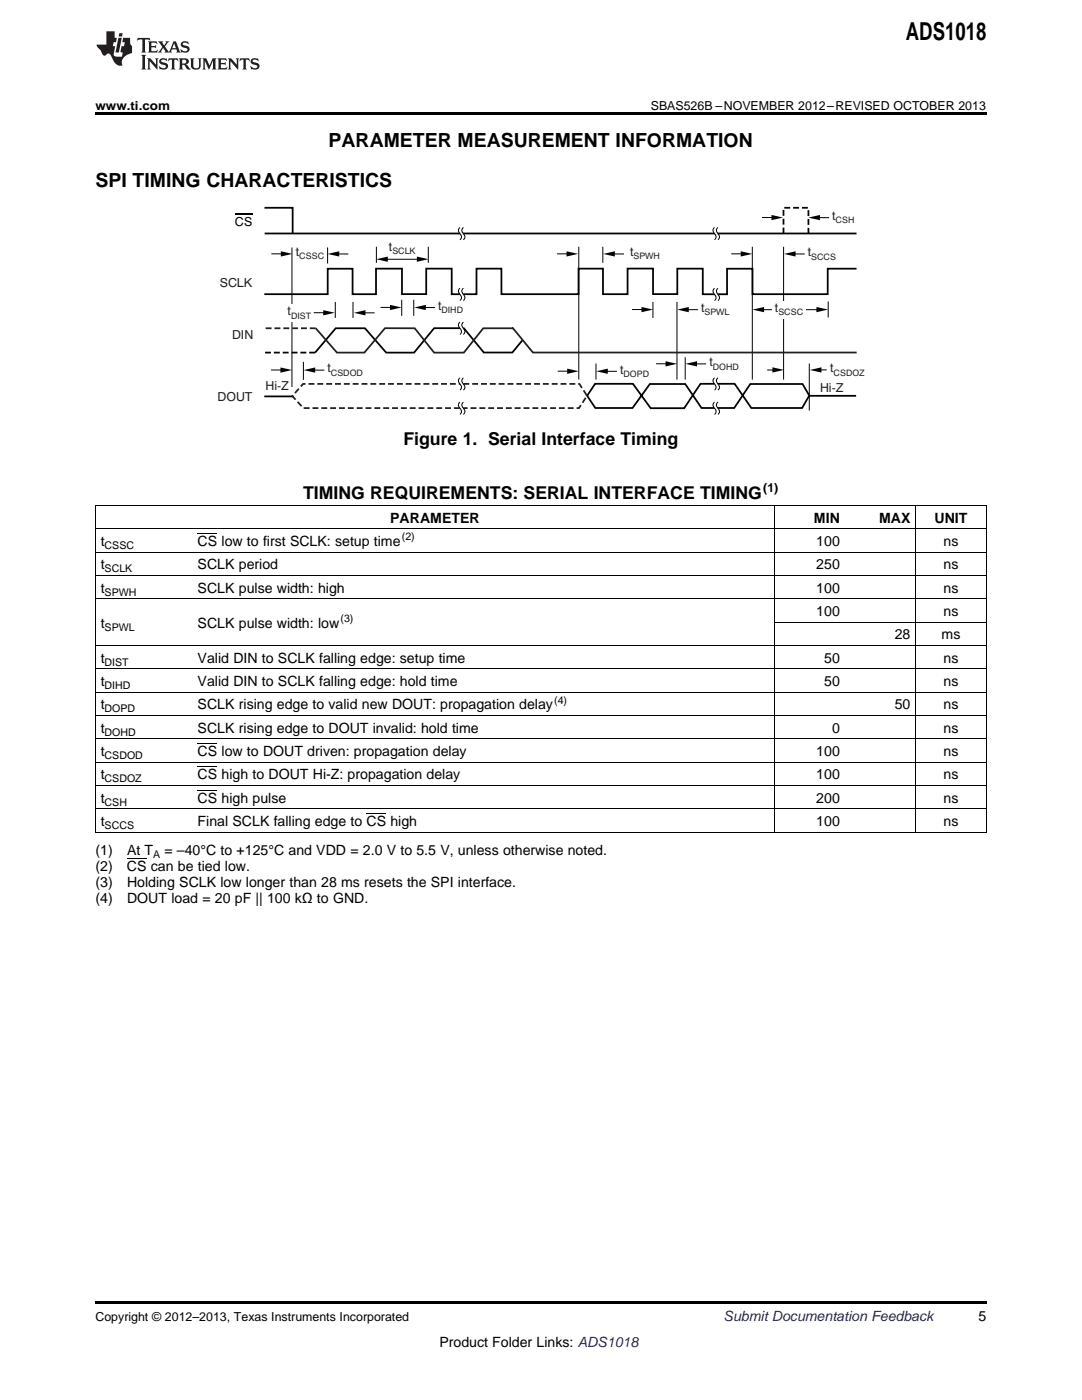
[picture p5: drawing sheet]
<svg xmlns="http://www.w3.org/2000/svg" width="216mm" height="279mm" viewBox="0 0 216 279" stroke-linecap="round" stroke-linejoin="round" font-family="sans-serif">
<path d="M19 166.1h.2zM112.2 166.1h.1zM154.5 166.1h.1zM168.6 166.1h.1zM182.6 166.1h.1zM196.7 166.1h.1zM19 259.7h177.8v.5h-177.8z" fill="#000"/>
<g fill="none" stroke="#000" stroke-width=".2">
<path d="M19 119.5h177.8M19 114.8h177.8M19 110.2h177.8M19 105.5h177.8M19 100.9h177.8M19.1 100.9v65.2M154.5 100.9v65.2M182.7 100.9v65.2M196.8 100.9v65.2M19 138.1h177.8M19 133.5h177.8M19 128.8h177.8"/>
<path d="M154.6 124.2h42.2M19 156.8h177.8M19 152.1h177.8M19 147.4h177.8M19 142.8h177.8M19 166.1h177.8M19 161.4h177.8"/>
</g>
<path d="M46.9 42.7h3.5" fill="none" stroke="#010202" stroke-width=".25"/>
<path d="M52.7 58.7h12.7v-5.1h5v5.1h4.6v-5.1h5.2v5.1h4.8v-5.1h5.1v5.1h1.7M52.8 41.5h5.6v5.1M52.8 46.6h118.1M170.9 53.6h-5.7v5.1h-15v-5.1h-5.1v5.1h-4.9v-5.1h-5.1v5.1h-4.8v-5.1h-5.1v5.1h-4.9v-5.1h-4.9v5.1h-15.3v-5.1h-5v5.1h-2.7M52.7 79.1h5.7M91.8 65.5h-5.2l-4 4.9h-5.5l-4.3-4.9h-5.8l-4.1 4.9M92.4 65.5l4.1 4.9h5.7l2.1-2.6M142.6 76.6h-2.8l-3.3 4.9h-6.7l-3.5-4.9h-7.6l-1.5 2.4 1.6 2.4h7.4l3.5-4.8h7l3.3 4.8h6.5l3.2-4.8h10.4l1.3 2.3M143.2 76.6h3.4l3.3 4.8h10.2l1.3-2.4h9.4" fill="none" stroke="#010202" stroke-width=".35"/>
<path d="M156.3 46.6v-5.1h5v5.1M62.9 70.4h-10.1" fill="none" stroke="#010202" stroke-width=".35" stroke-dasharray="1.2 .6" stroke-linecap="butt"/>
<path d="M54.1 50.7h2.9" fill="none" stroke="#010202" stroke-width=".2"/>
<path d="M56 50.1l2.4 .6-2.4 .5z" fill="#010202"/>
<path d="M111.2 50.7h2.8" fill="none" stroke="#010202" stroke-width=".2"/>
<path d="M113.1 50.1l2.3 .6-2.4 .5z" fill="#010202"/>
<path d="M66.8 50.7h2.7" fill="none" stroke="#010202" stroke-width=".2"/>
<path d="M65.4 50.7l2.3-.6v1.1z" fill="#010202"/>
<path d="M62.6 62.4h2.8" fill="none" stroke="#010202" stroke-width=".2"/>
<path d="M64.5 61.9l2.3 .5-2.3 .5z" fill="#010202"/>
<path d="M72 62.4h2.7" fill="none" stroke="#010202" stroke-width=".2"/>
<path d="M70.6 62.4l2.3-.5v1z" fill="#010202"/>
<path d="M75.9 61.4h2.8" fill="none" stroke="#010202" stroke-width=".2"/>
<path d="M77.8 60.8l2.3 .6-2.3 .5z" fill="#010202"/>
<path d="M84 61.4h2.8" fill="none" stroke="#010202" stroke-width=".2"/>
<path d="M82.7 61.4l2.3-.6v1.1z" fill="#010202"/>
<path d="M126.1 61.8h2.8" fill="none" stroke="#010202" stroke-width=".2"/>
<path d="M128 61.3l2.3 .5-2.3 .5z" fill="#010202"/>
<path d="M136.5 61.8h2.8" fill="none" stroke="#010202" stroke-width=".2"/>
<path d="M135.1 61.8l2.3-.5v1z" fill="#010202"/>
<path d="M153.1 73.8h1.9" fill="none" stroke="#010202" stroke-width=".2"/>
<path d="M154.1 73.3l2.3 .5-2.3 .6z" fill="#010202"/>
<path d="M130.9 72.6h2.8" fill="none" stroke="#010202" stroke-width=".2"/>
<path d="M132.8 72.1l2.3 .5-2.3 .5z" fill="#010202"/>
<path d="M111.3 74.1h2.8" fill="none" stroke="#010202" stroke-width=".2"/>
<path d="M113.2 73.6l2.3 .5-2.3 .5z" fill="#010202"/>
<path d="M138.2 72.6h2.7" fill="none" stroke="#010202" stroke-width=".2"/>
<path d="M136.8 72.6l2.3-.5v1z" fill="#010202"/>
<path d="M120.4 74.1h2.7" fill="none" stroke="#010202" stroke-width=".2"/>
<path d="M119 74.1l2.3-.5v1z" fill="#010202"/>
<path d="M151.5 61.8h11.8" fill="none" stroke="#010202" stroke-width=".2"/>
<g fill="#010202">
<path d="M162.9 61.3l2.3 .5-2.3 .5z"/>
<path d="M150.1 61.8l2.4-.5v1z"/>
</g>
<path d="M121.8 50.7h2.7" fill="none" stroke="#010202" stroke-width=".2"/>
<path d="M120.4 50.7l2.3-.6v1.1z" fill="#010202"/>
<path d="M145.9 50.7h2.8" fill="none" stroke="#010202" stroke-width=".2"/>
<path d="M147.8 50.1l2.3 .6-2.3 .5z" fill="#010202"/>
<path d="M157.8 50.7h2.8" fill="none" stroke="#010202" stroke-width=".2"/>
<path d="M156.4 50.7l2.4-.6-.1 1.1z" fill="#010202"/>
<path d="M76.7 51.7h7.1" fill="none" stroke="#010202" stroke-width=".2"/>
<g fill="#010202">
<path d="M83.2 51.2l2.3 .5-2.3 .6z"/>
<path d="M75.1 51.7l2.3-.5v1.1z"/>
</g>
<g fill="none" stroke="#010202" stroke-width=".2">
<path d="M58.3 49.4v27.8M65.4 49.4v3.2M75.1 49.2v3.3M80.2 59.8v3.2M82.6 59.8v3.2M85.5 49.2v3.3M115.5 49.2v26.6M120.3 49.2v3.3M150.1 49.2v26.6M156.4 49.2v26.6M66.9 60.3v3.2M70.4 60.3v3.2"/>
<path d="M118.9 72.6v3.2M130.3 60.3v3.2M135.1 60.3v15.5M136.7 71.3v4.5M161.5 72.6v9.3M165.3 60.2v3.2"/>
</g>
<path d="M91.6 46.4h.7l.3 .4h-.7z" fill-rule="evenodd" fill="#fff"/>
<path d="M91.8 45.4a.76 .76 0 0 0 0 1.2 .76 .76 0 0 1 0 1.3M91.8 57.5a.76 .76 0 0 0 0 1.2 .76 .76 0 0 1 0 1.3M92.5 45.4a.76 .76 0 0 0 0 1.2 .76 .76 0 0 1 0 1.3M92.5 57.5a.76 .76 0 0 0 0 1.2 .76 .76 0 0 1 0 1.3M91.8 64.3a.76 .76 0 0 0 0 1.2 .76 .76 0 0 1 0 1.3M92.5 64.3a.76 .76 0 0 0 0 1.2 .76 .76 0 0 1 0 1.3" fill="none" stroke="#010202" stroke-width=".2"/>
<path d="M143 75.5h.7l.3 .5h-.6z" fill-rule="evenodd" fill="#fff"/>
<path d="M142.6 75.4a.76 .76 0 0 0 0 1.2 .76 .76 0 0 1 0 1.3M143.3 75.4a.76 .76 0 0 0 0 1.2 .76 .76 0 0 1 0 1.3" fill="none" stroke="#010202" stroke-width=".2"/>
<path d="M142.4 81.2h.7l.3 .5h-.7z" fill-rule="evenodd" fill="#fff"/>
<path d="M142.6 80.2a.76 .76 0 0 0 0 1.3 .76 .76 0 0 1 0 1.2M143.3 80.2a.76 .76 0 0 0 0 1.3 .76 .76 0 0 1 0 1.2" fill="none" stroke="#010202" stroke-width=".2"/>
<path d="M142.4 58.5h.7l.3 .5h-.7z" fill-rule="evenodd" fill="#fff"/>
<path d="M142.6 57.5a.76 .76 0 0 0 0 1.3 .76 .76 0 0 1 0 1.2M143.3 57.5a.76 .76 0 0 0 0 1.3 .76 .76 0 0 1 0 1.2" fill="none" stroke="#010202" stroke-width=".2"/>
<path d="M142.4 46.3h.7l.3 .5h-.7z" fill-rule="evenodd" fill="#fff"/>
<path d="M142.6 45.4a.76 .76 0 0 0 0 1.2 .76 .76 0 0 1 0 1.3M143.3 45.4a.76 .76 0 0 0 0 1.2 .76 .76 0 0 1 0 1.3" fill="none" stroke="#010202" stroke-width=".2"/>
<path d="M92.5 76.6h23.1l1.5 2.4-1.6 2.4h-23.1M91.8 81.4h-31.3l-2.2-2.4 2.2-2.4h31.3" fill="none" stroke="#231f20" stroke-width=".35" stroke-dasharray="1.2 .6" stroke-linecap="butt"/>
<path d="M154 60.1h6.8v3.4h-6.8z" fill-rule="evenodd" fill="#fff"/>
<path d="M152.1 43.4h2.8" fill="none" stroke="#010202" stroke-width=".2"/>
<path d="M153.9 42.9l2.4 .5-2.4 .5z" fill="#010202"/>
<path d="M162.7 43.4h2.7" fill="none" stroke="#010202" stroke-width=".2"/>
<path d="M161.3 43.4l2.3-.5v1z" fill="#010202"/>
<path d="M54.1 73.8h2.8M60.5 72.2v3.6" fill="none" stroke="#010202" stroke-width=".2"/>
<path d="M56 73.3l2.3 .5-2.4 .6z" fill="#010202"/>
<path d="M62 73.9h2.7" fill="none" stroke="#010202" stroke-width=".2"/>
<path d="M60.6 73.9l2.3-.6v1.1z" fill="#010202"/>
<path d="M56.7 60.6h4.4v3.6h-4.4z" fill-rule="evenodd" fill="#fff"/>
<path d="M63 65.5l4.2 4.9h5.5l4.1-4.9h5.9l3.9 4.9h6l3.8-4.9h6h-.2l4.1 4.9h64.6" fill="none" stroke="#231f20" stroke-width=".35"/>
<path d="M63 65.5h-10.1" fill="none" stroke="#231f20" stroke-width=".35" stroke-dasharray="1.2 .6" stroke-linecap="butt"/>
<path d="M163.1 73.8h1.9" fill="none" stroke="#010202" stroke-width=".2"/>
<path d="M161.6 73.8l2.3-.5v1.1z" fill="#010202"/>
<path d="M91.8 75.4a.76 .76 0 0 0 0 1.2 .76 .76 0 0 1 0 1.3M92.5 75.4a.76 .76 0 0 0 0 1.2 .76 .76 0 0 1 0 1.3M91.8 80.2a.76 .76 0 0 0 0 1.3 .76 .76 0 0 1 0 1.2M92.5 80.2a.76 .76 0 0 0 0 1.3 .76 .76 0 0 1 0 1.2" fill="none" stroke="#010202" stroke-width=".2"/>
<path d="M19 22.5h177.8v.5h-177.8z" fill="#000"/>
<g fill="#231f20">
<path d="M27.5 7.6l-.1 .5 .4-.2h.6v.1v2.1l-.2 .4h1l-.3-.4v-2.1l.1-.1h.5l.5 .2-.2-.5zM29.5 8.3l.2 .3v1.5l-.2 .4h1.8l.2-.6a1.04 1.04 0 0 1-1.3 .2v-.7h.6l.3 .2v-.6l-.3 .2h-.6v-.6l.8-.1 .4 .3-.2-.5zM31.5 8.3l.9 1.1-.9 1.1h.8l-.2-.2 .5-.7 .4 .7-.2 .2h1.5l-.1-.2 .1-.4h.9l.1 .4-.2 .2h1l-.3-.3-.7-1.9h-.5l-.9 2-.8-1 .9-1h-.8l.1 .3-.3 .5-.4-.6 .2-.2zM34.7 8.6l.4 1h-.7zM36.3 8.4a.63 .63 0 0 0-.2 .7 .63 .63 0 0 0 .6 .4l.6 .2 .1 .2a.75 .75 0 0 1-.7 .4 .75 .75 0 0 1-.6-.5l.1 .7 .1-.1a1.11 1.11 0 0 0 1.5-.6 1.13 1.13 0 0 0-1.2-.8l-.1-.4a1.04 1.04 0 0 1 1.2 .2l-.2-.5-.1 .1-.5-.2zM28.2 10.9l.2 .4v2.2l-.2 .4h1l-.3-.4v-2.2l.3-.4zM29.3 11.6l.3 .4v1.5l-.3 .4h.8l-.2-.4v-1.3l1.5 1.7v-1.9l.2-.4h-.7l.2 .4v.9l-1.1-1.3zM32 11.8a.62 .62 0 0 0-.2 .7 .62 .62 0 0 0 .6 .4l.6 .1 .1 .3a.76 .76 0 0 1-.7 .3 .76 .76 0 0 1-.6-.4l.1 .7 .1-.1a1.11 1.11 0 0 0 1.5-.6 1.13 1.13 0 0 0-1.2-.8l-.1-.4a1.04 1.04 0 0 1 1.2 .2l-.2-.6-.1 .1-.5-.1zM33.7 11.6l-.2 .6a.61 .61 0 0 1 .8-.3v1.6l-.2 .4h.9l-.2-.4v-1.6a.63 .63 0 0 1 .8 .3l-.2-.6zM35.6 11.6l.3 .4v1.5l-.3 .4h1l-.2-.2v-.8l.5 .2a.76 .76 0 0 0 1.2 .7l-1-1a.58 .58 0 0 0 .6-.5 .58 .58 0 0 0-.5-.6zM36.4 11.9h.1a.45 .45 0 0 1 .5 .1 .45 .45 0 0 1 .1 .5l-.7 .2zM37.9 11.6l.2 .2a2.17 2.17 0 0 0 .3 1.9 .99 .99 0 0 0 1.6-.6v-1.1l.2-.4h-.7l.2 .2a1.92 1.92 0 0 1-.2 1.8 .6 .6 0 0 1-.9-.5v-1.1l.2-.4zM40.4 11.6l.2 .4v1.5l-.2 .4h.7l-.2-.4v-1.4l.8 1.8 .8-1.8v1.4l-.2 .4h.9l-.2-.4v-1.5l.2-.4h-.8l-.6 1.5-.6-1.5zM43.4 11.6l.2 .4v1.5l-.2 .4h1.8l.2-.6a1.04 1.04 0 0 1-1.3 .1v-.6h.5l.4 .2v-.6l-.4 .2h-.5v-.7h.8l.3 .3-.1-.6zM45.5 11.6l.2 .4v1.5l-.2 .4h.7l-.2-.4v-1.3l1.5 1.7v-1.9l.2-.4h-.7l.2 .4v.9l-1.1-1.3zM47.9 11.6l-.1 .6a.61 .61 0 0 1 .8-.3v1.6l-.3 .4h1l-.3-.4 .1-1.6a.63 .63 0 0 1 .7 .3l-.1-.6zM50.2 11.8a.62 .62 0 0 0-.2 .7 .62 .62 0 0 0 .6 .4l.6 .1 .2 .3a.76 .76 0 0 1-.8 .3 .76 .76 0 0 1-.6-.4l.1 .7 .2-.1a1.11 1.11 0 0 0 1.5-.6 1.13 1.13 0 0 0-1.3-.8l-.1-.4a1.04 1.04 0 0 1 1.2 .2l-.1-.6-.2 .1-.5-.1z"/>
<path d="M21.2 6.3v2.6h-1.9l.1 .4 .7 .9a.91 .91 0 0 0 1 .8 .56 .56 0 0 1 .5-.3 .56 .56 0 0 1 .5 .3l.4 .8a1.53 1.53 0 0 0 1.9 1.2 1.54 1.54 0 0 1 1-2.1l.9-.3v-1.4a1.52 1.52 0 0 1-.3-1.6h-1.4l-.2 .8h.5l-.2 .8h-.4l-.2 1v.2l.4 .1-.2 .8a1.93 1.93 0 0 1-1.6-.3l.3-1.8h-.5l.2-.8h.4l.2-.8h-.4v-1.3zM23.6 7.6l-.6 2.9h.7l.6-2.9zM23.8 6.6l-.1 .7h.6l.2-.7z"/>
</g>
<path d="M39.4 106.5h4M39.4 157.7h4M39.4 153.1h4M39.4 148.4h4M25.3 171.4h3.9M73.1 162.4h3.9" fill="none" stroke="#000" stroke-width=".2"/>
<text font-size="4.9" x="180.8" y="7.9">ADS1018</text>
<g font-size="3.9">
<text x="65.6" y="29.3">PARAMETER MEASUREMENT INFORMATION</text>
<text x="19" y="37.4">SPI TIMING CHARACTERISTICS</text>
</g>
<g font-size="3.5">
<text x="80.5" y="88.7">Figure 1. Serial Interface Timing</text>
<text x="60.5" y="99.7">TIMING REQUIREMENTS: SERIAL INTERFACE TIMING</text>
</g>
<g font-size="2.8">
<text x="77.9" y="104.3">PARAMETER</text>
<text x="162.4" y="104.3">MIN</text>
<text x="175.4" y="104.3">MAX</text>
<text x="186.5" y="104.3">UNIT</text>
<text x="20.1" y="109">t</text>
<text x="20.1" y="113.6">t</text>
<text x="39.4" y="109">CS low to first SCLK: setup time</text>
<text x="39.4" y="113.6">SCLK period</text>
<text x="162.9" y="109">100</text>
<text x="162.9" y="113.6">250</text>
<text x="188.3" y="109">ns</text>
<text x="188.3" y="113.6">ns</text>
<text x="20.1" y="118.3">t</text>
<text x="39.4" y="118.3">SCLK pulse width: high</text>
<text x="162.9" y="118.3">100</text>
<text x="188.3" y="118.3">ns</text>
<text x="20.1" y="125.3">t</text>
<text x="39.4" y="125.3">SCLK pulse width: low</text>
<text x="162.9" y="122.9">100</text>
<text x="188.3" y="122.9">ns</text>
<text x="178.5" y="127.6">28</text>
<text x="187.9" y="127.6">ms</text>
<text x="20.1" y="132.3">t</text>
<text x="20.1" y="136.9">t</text>
<text x="39.4" y="132.3">Valid DIN to SCLK falling edge: setup time</text>
<text x="39.4" y="136.9">Valid DIN to SCLK falling edge: hold time</text>
<text x="164.5" y="132.3">50</text>
<text x="164.5" y="136.9">50</text>
<text x="188.3" y="132.3">ns</text>
<text x="188.3" y="136.9">ns</text>
<text x="20.1" y="141.6">t</text>
<text x="39.4" y="141.6">SCLK rising edge to valid new DOUT: propagation delay</text>
<text x="178.5" y="141.6">50</text>
<text x="188.3" y="141.6">ns</text>
<text x="20.1" y="146.2">t</text>
<text x="39.4" y="146.2">SCLK rising edge to DOUT invalid: hold time</text>
<text x="166" y="146.2">0</text>
<text x="188.3" y="146.2">ns</text>
<text x="20.1" y="150.9">t</text>
<text x="20.1" y="155.5">t</text>
<text x="39.4" y="150.9">CS low to DOUT driven: propagation delay</text>
<text x="39.4" y="155.5">CS high to DOUT Hi-Z: propagation delay</text>
<text x="162.9" y="150.9">100</text>
<text x="162.9" y="155.5">100</text>
<text x="188.3" y="150.9">ns</text>
<text x="188.3" y="155.5">ns</text>
<text x="20.1" y="160.2">t</text>
<text x="39.4" y="160.2">CS high pulse</text>
<text x="162.9" y="160.2">200</text>
<text x="188.3" y="160.2">ns</text>
<text x="20.1" y="164.9">t</text>
<text x="39.4" y="164.9">Final SCLK falling edge to CS high</text>
<text x="162.9" y="164.9">100</text>
<text x="188.3" y="164.9">ns</text>
<text x="19" y="170.7">(1)</text>
<text x="19" y="173.9">(2)</text>
<text x="25.3" y="173.9">CS can be tied low.</text>
<text x="25.4" y="170.7">At T</text>
<text x="32.8" y="170.7">= –40°C to +125°C and VDD = 2.0 V to 5.5 V, unless otherwise noted.</text>
<text x="19" y="177.1">(3)</text>
<text x="25.4" y="177.1">Holding SCLK low longer than 28 ms resets the SPI interface.</text>
<text x="19" y="180.2">(4)</text>
<text x="25.4" y="180.2">DOUT load = 20 pF || 100 kΩ to GND.</text>
<text x="195.3" y="263.6">5</text>
<text x="87.7" y="268.9">Product Folder Links: ADS1018</text>
</g>
<text font-size="2.8" fill="#0000c8" x="144.4" y="263.6">Submit Documentation Feedback</text>
<g font-size="2.5">
<text x="19" y="21.9">www.ti.com</text>
<text x="129.9" y="21.9">SBAS526B –NOVEMBER 2012–REVISED OCTOBER 2013</text>
<text x="152.3" y="98.2">(1)</text>
<text x="19" y="263.6">Copyright © 2012–2013, Texas Instruments Incorporated</text>
</g>
<text font-size="2.5" fill="#010202" x="46.9" y="45">CS</text>
<g font-size="2.5" fill="#231f20">
<text x="166.1" y="43.9">t</text>
<text x="59" y="51.1">t</text>
<text x="77.6" y="50.1">t</text>
<text x="125.7" y="51.1">t</text>
<text x="161.2" y="51.1">t</text>
<text x="43.9" y="57.4">SCLK</text>
<text x="57.4" y="62.9">t</text>
<text x="87.4" y="61.8">t</text>
<text x="139.9" y="62.3">t</text>
<text x="154.6" y="62.3">t</text>
<text x="46.3" y="67.6">DIN</text>
<text x="53" y="77.8">Hi-Z</text>
<text x="65.3" y="74.3">t</text>
<text x="123.7" y="74.6">t</text>
<text x="141.6" y="73.1">t</text>
<text x="165.6" y="74.3">t</text>
<text x="43.4" y="80">DOUT</text>
<text x="163.6" y="78.2">Hi-Z</text>
</g>
<g font-size="2.1">
<text x="80.2" y="107.8">(2)</text>
<text x="20.9" y="109.5">CSSC</text>
<text x="20.9" y="114.2">SCLK</text>
<text x="20.9" y="118.9">SPWH</text>
<text x="20.9" y="125.8">SPWL</text>
<text x="67.9" y="124.1">(3)</text>
<text x="20.9" y="132.8">DIST</text>
<text x="20.9" y="137.5">DIHD</text>
<text x="20.9" y="142.1">DOPD</text>
<text x="110.6" y="140.4">(4)</text>
<text x="20.9" y="146.8">DOHD</text>
<text x="20.9" y="151.4">CSDOD</text>
<text x="20.9" y="156.1">CSDOZ</text>
<text x="20.9" y="160.8">CSH</text>
<text x="20.9" y="165.4">SCCS</text>
<text x="30.6" y="171.3">A</text>
</g>
<g font-size="1.8" fill="#231f20">
<text x="166.7" y="44.6">CSH</text>
<text x="59.7" y="51.8">CSSC</text>
<text x="78.3" y="50.8">SCLK</text>
<text x="126.4" y="51.8">SPWH</text>
<text x="161.9" y="51.8">SCCS</text>
<text x="58.1" y="63.6">DIST</text>
<text x="88.1" y="62.5">DIHD</text>
<text x="140.6" y="63">SPWL</text>
<text x="155.3" y="63">SCSC</text>
<text x="66" y="75">CSDOD</text>
<text x="124.4" y="75.3">DOPD</text>
<text x="142.3" y="73.8">DOHD</text>
<text x="166.3" y="75">CSDOZ</text>
</g>
</svg>
